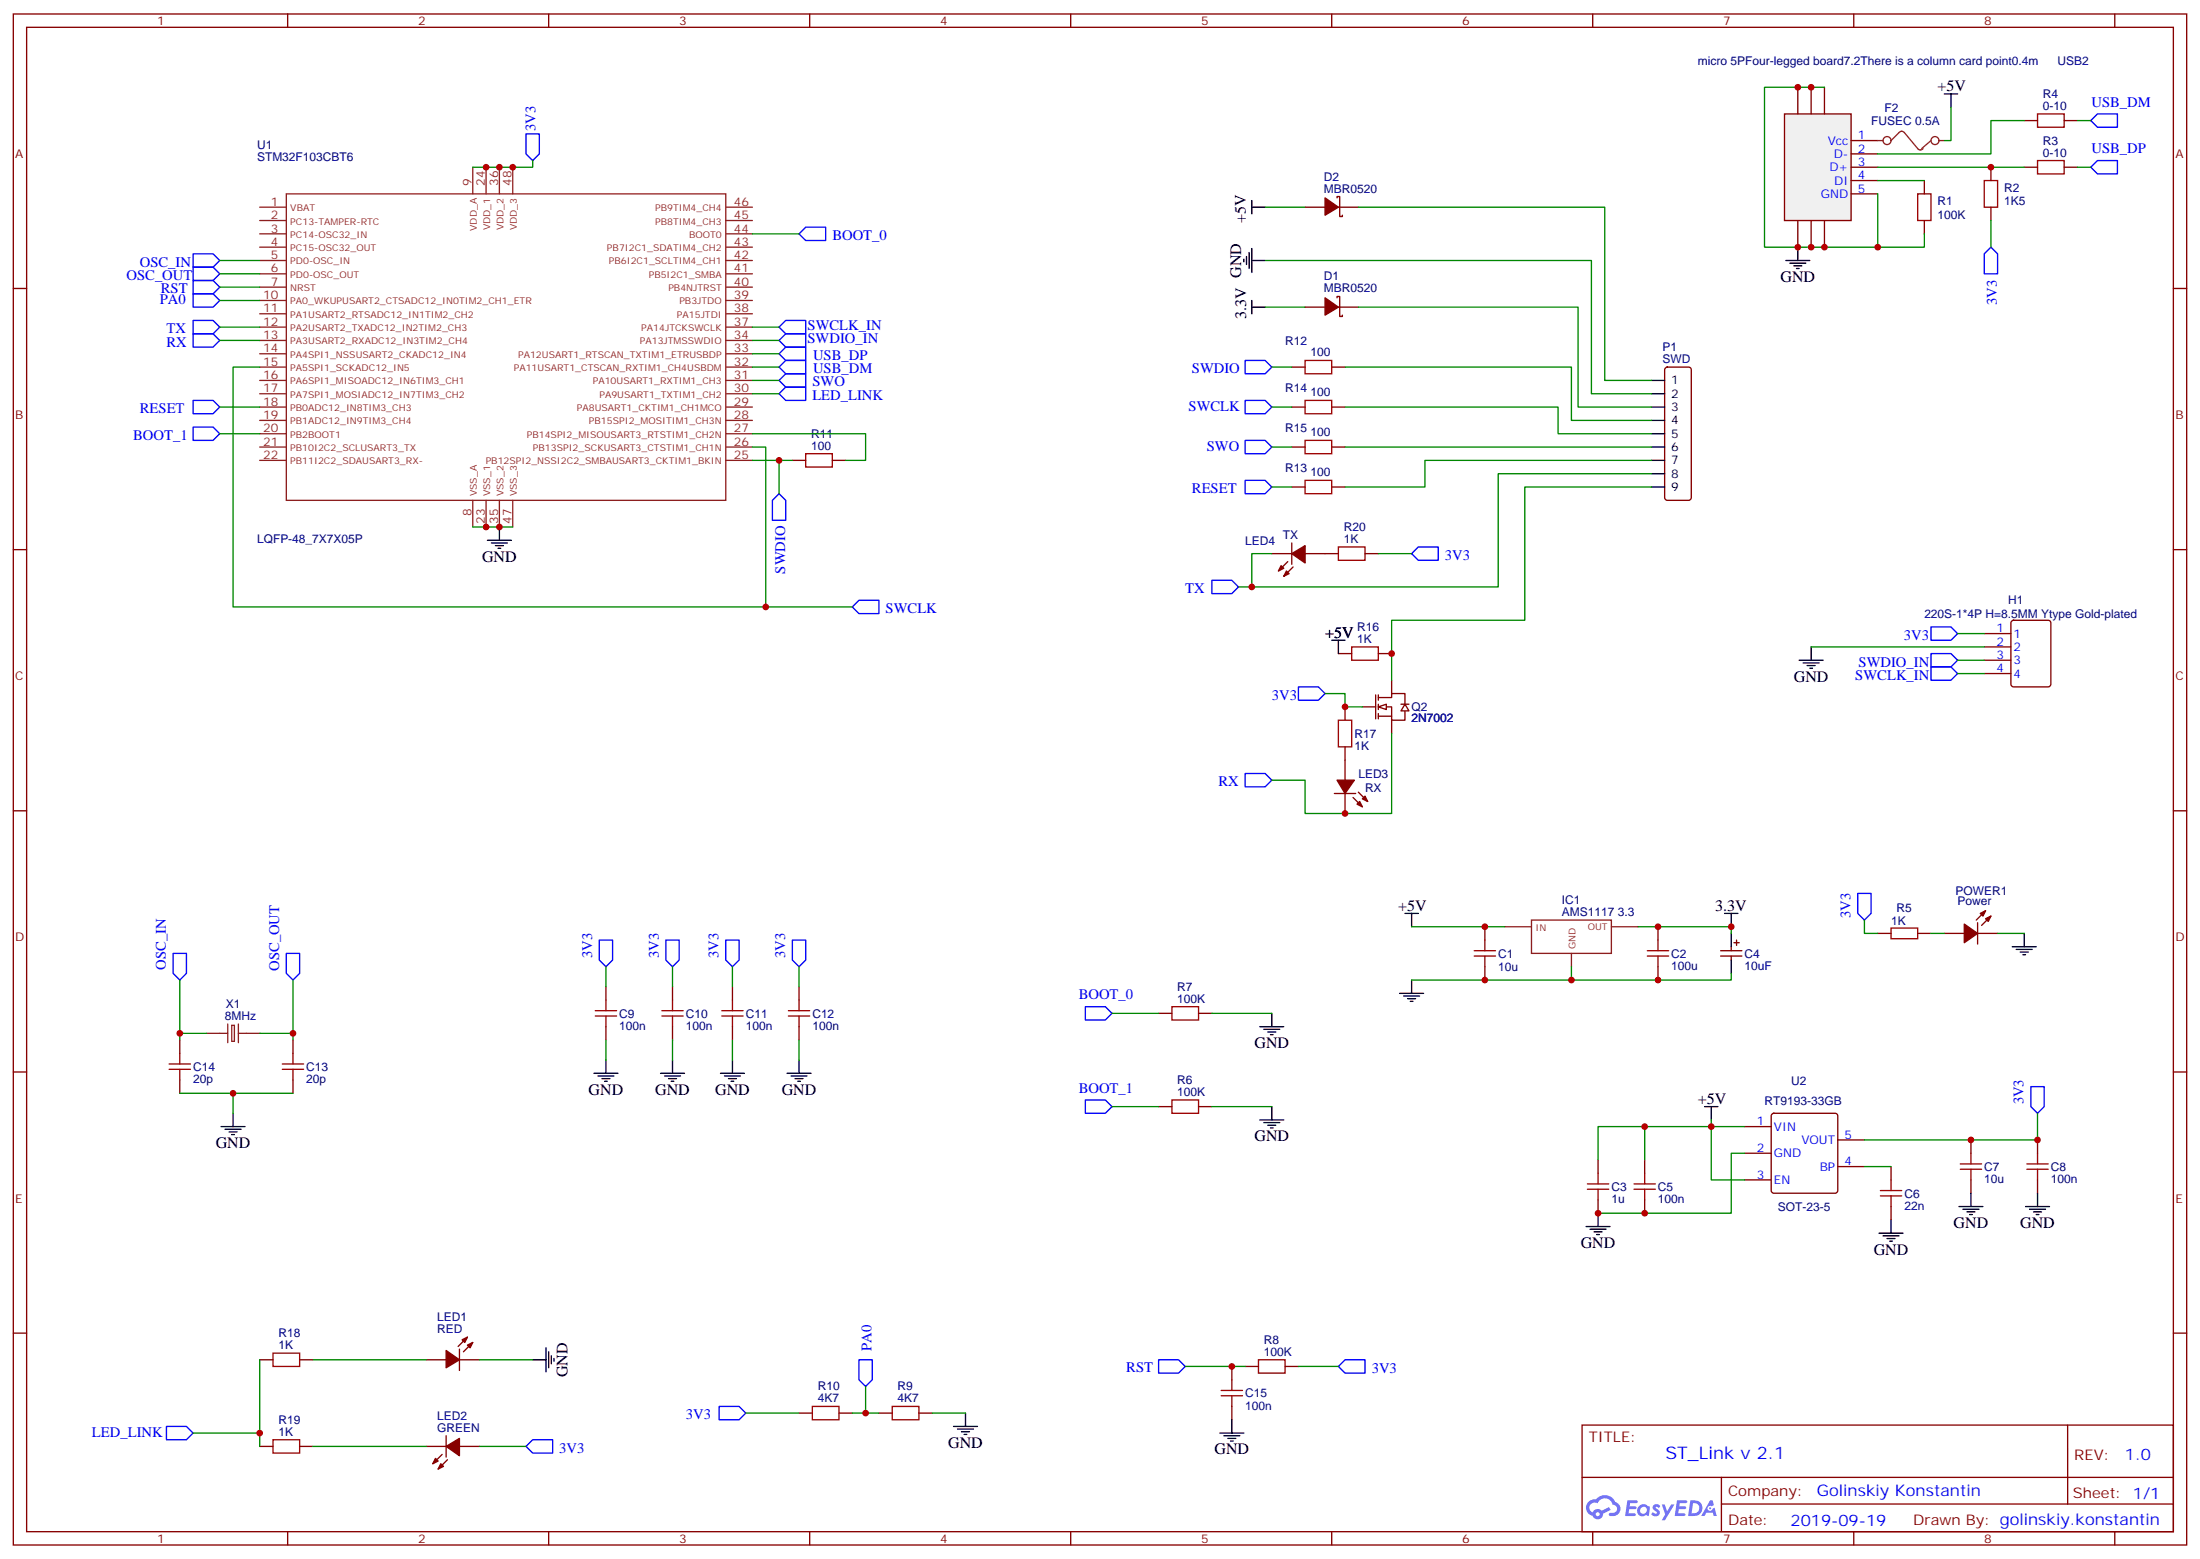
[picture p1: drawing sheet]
<svg xmlns="http://www.w3.org/2000/svg" width="583mm" height="413mm" viewBox="0 0 583 413" stroke-linecap="round" stroke-linejoin="round" font-family="sans-serif">
<g fill="none" stroke="#870000" stroke-width=".35">
<path d="M3.5 3.7h575.8v405.3h-575.8zM7.1 7.2h568.6v398.3h-568.6zM76.2 3.7v3.5M145.3 3.7v3.5M214.5 3.7v3.5M283.6 3.7v3.5M352.8 3.7v3.5M421.9 3.7v3.5M491.1 3.7v3.5M560.2 3.7v3.5M3.5 76.4h3.6M575.7 76.4h3.6"/>
<path d="M3.5 145.5h3.6M575.7 145.5h3.6M3.5 214.7h3.6M575.7 214.7h3.6M3.5 283.8h3.6M575.7 283.8h3.6M3.5 353h3.6M575.7 353h3.6M419.1 377.3h156.6v28.2h-156.6zM547.7 377.3v20.9M419.1 391.1h156.5M456 398.2h119.6"/>
<path d="M456 391.1v14.2M76.2 405.5v3.5M145.3 405.5v3.5M214.5 405.5v3.5M283.6 405.5v3.5M352.8 405.5v3.5M421.9 405.5v3.5M491.1 405.5v3.5M560.2 405.5v3.5"/>
</g>
<g fill="#5487ff">
<path d="M438.1 398.5a1.22 1.22 0 0 1 1.7 .2l-.4 .6a.47 .47 0 0 0-.3-.4 .47 .47 0 0 0-.5 .2v.1a1.23 1.23 0 0 1 .8 2 1.44 1.44 0 0 1-2-.3l.5-.6 .7 .5a.29 .29 0 0 0 .3-.3 .29 .29 0 0 0-.2-.3 1.04 1.04 0 0 1-.6-1.7z"/>
<path d="M431.1 397.2h2.3l.4 .2-.2 .5-1.8 .1-.1 .8h1.5l.3 .4-.3 .4h-1.6l-.2 1.1h1.7l.2 .3-.2 .3-2.6 .1z"/>
<path d="M444.2 397.2h2.4l.3 .2-.1 .5-1.8 .1-.2 .8h1.6l.3 .4-.4 .4h-1.6l-.1 1.1h1.7l.2 .3-.2 .3-2.7 .1z"/>
<path d="M453 397.2h.7l.3 1.3-.6 .3a.69 .69 0 0 0-1 .3 .69 .69 0 0 0 .4 .9 .69 .69 0 0 0 .9-.6l.5-.2 .6 2.2h-.8l-.3-.9h-1.7l-.5 .9h-.8z"/>
<path d="M440.2 398.3h.8l.6 1.8 1.1-1.8h.9l-2.6 4.2h-.8l.9-1.5z"/>
<path d="M447.8 397.2l-.6 4.2h1.3a2.11 2.11 0 0 0 2.5-2.1 2.11 2.11 0 0 0-2.5-2.1zM448.5 398a1.39 1.39 0 0 1 1.7 1.4 1.39 1.39 0 0 1-1.8 1.3h-.3z"/>
<path d="M434.1 398.8a1.54 1.54 0 0 0-.1 2.2 1.54 1.54 0 0 0 2.1 .1l.7 .3 .3-2.3-.2-.3h-.4a1.49 1.49 0 0 0-2.4 0zM434.3 399.8a.95 .95 0 0 1 1.9 0 .95 .95 0 0 1-1.9 0z"/>
<path d="M420.8 397.6a2.18 2.18 0 0 0 1.1 3.7 1.44 1.44 0 0 0 1.6 .9 1.44 1.44 0 0 0 1.2-1.4l2-1.1-.5-.7-1.9 1a1.47 1.47 0 0 0-2.4 .4 1.39 1.39 0 0 1-.7-1.9 1.39 1.39 0 0 1 2-.5 2.12 2.12 0 0 1 2.2-1.3 2.12 2.12 0 0 1 1.9 1.7 1.14 1.14 0 0 1 1 1.4 1.14 1.14 0 0 1-1.6 .7 .43 .43 0 0 0-.5 .4 .43 .43 0 0 0 .4 .5 1.98 1.98 0 0 0 2.5-1.2 1.98 1.98 0 0 0-1.2-2.6 2.98 2.98 0 0 0-5.1-.6l-1.1 .1zM422.7 400.9a.55 .55 0 0 1 1.1 0 .55 .55 0 0 1-1.1 0z"/>
<circle cx="453" cy="399.3" r=".26"/>
</g>
<g fill="none" stroke="#8c2424" stroke-width=".35">
<path d="M68.8 54.9h7M68.8 58.4h7M75.8 51.3h116.5v81.2h-116.5zM125.2 44.3v7M128.8 44.3v7M132.3 44.3v7M135.8 44.3v7M192.3 54.9h7M192.3 58.4h7M68.8 61.9h7M68.8 65.4h7M68.8 69h7"/>
<path d="M68.8 72.5h7M68.8 76h7M68.8 79.6h7M192.3 61.9h7M192.3 65.4h7M192.3 69h7M192.3 72.5h7M192.3 76h7M192.3 79.6h7M68.8 83.1h7M68.8 86.6h7M68.8 97.2h7"/>
<path d="M68.8 90.1h7M68.8 93.7h7M192.3 83.1h7M192.3 86.6h7M192.3 97.2h7M192.3 90.1h7M192.3 93.7h7M68.8 114.8h7M68.8 104.2h7M68.8 118.4h7M68.8 100.7h7M68.8 107.8h7"/>
<path d="M68.8 111.3h7M192.3 114.8h7M192.3 104.2h7M192.3 118.4h7M192.3 100.7h7M192.3 107.8h7M192.3 111.3h7M68.8 121.9h7M125.2 132.5v7M128.8 132.5v7M132.3 132.5v7M135.8 132.5v7"/>
<path d="M192.3 121.9h7M54.7 273.6h5.6M60.3 271.1v4.9M61.4 271.5h.7v4.2h-.7zM63.1 273.6h5.7M63.1 271.1v4.9"/>
</g>
<path d="M462.1 298.3h7.1M469.4 295l.5-.3h16.2a.71 .71 0 0 1 .7 .8v19.7l-.2 .5-.5 .2h-16.2l-.5-.2-.2-.5v-19.7zM462.1 305.3h7.1M462.1 312.4h7.1M486.8 308.9h7.1M486.8 301.8h7.1" fill="none" stroke="#870000" stroke-width=".35"/>
<path d="M472.7 30.2h17.7v28.2h-17.7z" fill="#f0f0f0" stroke="#870000" stroke-width=".35"/>
<g fill="none" stroke="#870000" stroke-width=".35">
<path d="M476.2 23.1v7.1M479.8 23.1v7.1M483.3 23.1v7.1M490.4 37.2h7M476.2 58.4v7M479.8 58.4v7M483.3 58.4v7M490.4 40.7h7M490.4 44.3h7M490.4 47.8h7M490.4 51.3h7M364.4 184v6.3"/>
<path d="M365.1 184.7h3.6v-1.1h3.5v2.8M365.1 187.1h3.6v3.6h3.5v-2.5M365.1 189.6h3.6M365.1 184v1.4M365.1 186.4v1.5M365.1 188.9v1.4M371.1 186.4h2.1M393.3 245.4v3.5M393.3 255.9v3.6M439.2 245.4v3.5M439.2 255.9v3.6M455.8 251.7h5.6"/>
<path d="M455.8 253.1h5.6M458.6 250.6v1.1M458.6 253.1v1.1M459.3 249.6h1.4M460 248.9v1.4M497.4 247.1h3.5M508 247.1h3.5M515.1 247.1h5.2M523.9 244.3v5.6M523.9 247.1h5.3M526 241.1l-2.5 2.5M527.4 242.5l-2.5 2.5"/>
</g>
<g fill="#870000" stroke="#870000" stroke-width=".35">
<path d="M526 243.2l1.4-.7-.7 1.4z"/>
<path d="M524.6 241.8l1.4-.7-.7 1.4z"/>
<path d="M520.3 244.7l3.6 2.4-3.6 2.5z"/>
</g>
<path d="M390.5 253.1h5.7M390.5 251.7h5.7M393.3 248.9v2.8M393.3 253.1v2.8M436.4 253.1h5.6M436.4 251.7h5.6M439.2 248.9v2.8M439.2 253.1v2.8M500.9 245.7h7.1v2.8h-7.1z" fill="none" stroke="#a10000" stroke-width=".35"/>
<g fill="none" stroke="#8c2424" stroke-width=".35">
<path d="M497.4 37.2h1.4M500.9 37.2l2.4-2.3 .7-.1 .5 .3 3.7 4.4 .8 .2 .4-.4M511.5 37.2l-2.4 2.1M513.6 37.2h1.5M398.6 245.4h7.1M405.7 243.6h21.2v8.8h-21.2zM416.3 252.4v3.5M426.9 245.4h7"/>
<circle cx="499.9" cy="37.2" r="1.06"/>
<circle cx="512.6" cy="37.2" r="1.06"/>
</g>
<path d="M458.6 247.1v3.5M458.6 254.2v3.5" fill="none" stroke="#000" stroke-width=".35"/>
<g fill="#fff" stroke="#870000" stroke-width=".35">
<path d="M365.1 187.1l2.1-.7v1.5z"/>
<path d="M372.2 186.4l1 1.8h-2.1z"/>
</g>
<g fill="none" stroke="#870000" stroke-width=".35">
<path d="M536.2 31.9h3.6M546.8 31.9h3.5M345.7 54.9h5.3M354.2 52.4v-.4h.7v5.3h.7v-.3M354.5 54.9h5.3M509.8 47.8v3.5M509.8 58.4v3.5M527.4 44.3v3.5M527.4 54.9v3.5M536.2 44.3h3.6M546.8 44.3h3.5M354.2 78.8v-.3h.7v5.3h.7v-.4"/>
<path d="M342.2 97.2h3.5M345.7 81.3h5.3M352.8 97.2h3.5M354.5 81.3h5.3M441.2 97.4l.5-.2h5.6a.71 .71 0 0 1 .7 .7v33.9l-.2 .5-.5 .2h-5.6l-.5-.3-.2-.4v-33.9zM342.2 107.8h3.5M342.2 118.4h3.5M352.8 107.8h3.5M352.8 118.4h3.5M209.9 121.9h3.5M220.5 121.9h3.5M342.2 128.9h3.5"/>
<path d="M352.8 128.9h3.5M336.9 146.6h5.3M341.1 148.7l-2.4 2.5M342.2 143.8v5.6M342.5 150.1l-2.4 2.5M345.7 146.6h8.8M361.6 146.6h3.5M354.5 173h3.6M365.1 173h3.6M525.6 167.7h7.1M525.6 171.3h7.1M525.6 174.8h7.1"/>
<path d="M525.6 178.3h7.1M532.9 164.4l.5-.2h9.2a.71 .71 0 0 1 .7 .7l-.1 16.5-.6 .5h-9.2l-.5-.3-.2-.4v-16.3zM356.3 187.1v3.6M356.3 197.7v8.9M360.9 187.1h3.5M368.7 180.1v3.5M368.7 190.7v3.5M353.5 210.1h5.6M356.3 210.1v5.3M358.4 211.1l2.5 2.5M359.8 209.7l2.5 2.5M47.6 275.3v3.6"/>
<path d="M77.6 275.3v3.6M160.5 261.2v3.6M160.5 271.8v3.5M178.2 261.2v3.6M178.2 271.8v3.5M194 261.2v3.6M194 271.8v3.5M211.7 261.2v3.6M211.7 271.8v3.5M306.9 268.3h3.5M317.5 268.3h3.5M47.6 285.9v3.6"/>
<path d="M77.6 285.9v3.6M306.9 293h3.5M317.5 293h3.5M423.3 307.1v3.5M423.3 317.7v3.5M435.7 307.1v3.5M435.7 317.7v3.5M500.9 308.9v3.5M500.9 319.4v3.6M522.1 301.8v3.5M522.1 312.4v3.5M539.8 301.8v3.5"/>
<path d="M539.8 312.4v3.5M121.7 357.2v5.6M123.8 354l-2.4 2.5M125.2 355.4l-2.4 2.5M68.8 360h3.5M79.4 360h3.5M112.9 360h5.3M121.7 360h5.3M211.7 374.1h3.5M222.2 374.1h3.6M232.8 374.1h3.6M243.4 374.1h3.5"/>
<path d="M326.3 361.8v3.5M326.3 372.4v3.5M329.8 361.8h3.6M340.4 361.8h3.6M68.8 382.9h3.5M79.4 382.9h3.5M112.9 382.9h5.3M117.1 385.1l-2.4 2.4M118.2 380.1v5.7M118.5 386.5l-2.4 2.4M121.7 382.9h5.3"/>
</g>
<g fill="none" stroke="#a10000" stroke-width=".35">
<path d="M539.8 30.2h7v3.5h-7zM508 51.3h3.5v7.1h-3.5zM525.6 47.8h3.6v7.1h-3.6zM539.8 42.5h7v3.5h-7zM345.7 95.4h7.1v3.6h-7.1zM345.7 106h7.1v3.5h-7.1zM345.7 116.6h7.1v3.5h-7.1zM213.4 120.1h7.1v3.5h-7.1zM345.7 127.2h7.1v3.5h-7.1zM354.5 144.8h7.1v3.5h-7.1zM358.1 171.3h7v3.5h-7zM354.5 190.7h3.6v7h-3.6z"/>
<path d="M47.6 278.9v2.8M77.6 278.9v2.8M157.7 269h5.6M157.7 267.6h5.6M160.5 264.8v2.8M160.5 269v2.8M175.3 269h5.7M175.3 267.6h5.7M178.2 264.8v2.8M178.2 269v2.8M191.2 269h5.6M191.2 267.6h5.6"/>
<path d="M194 264.8v2.8M194 269v2.8M208.8 269h5.7M208.8 267.6h5.7M211.7 264.8v2.8M211.7 269v2.8M310.4 266.5h7.1v3.6h-7.1zM44.8 283.1h5.6M44.8 281.7h5.6M47.6 283.1v2.8M74.8 283.1h5.6M74.8 281.7h5.6"/>
<path d="M77.6 283.1v2.8M310.4 291.2h7.1v3.5h-7.1zM420.5 313.4h5.7M420.5 314.9h5.7M423.3 310.6v2.8M423.3 314.9v2.8M432.9 313.4h5.6M432.9 314.9h5.6M435.7 310.6v2.8M435.7 314.9v2.8M498.1 316.6h5.7M498.1 315.2h5.7"/>
<path d="M500.9 312.4v2.8M500.9 316.6v2.8M519.3 309.6h5.6M519.3 308.2h5.6M522.1 305.3v2.9M522.1 309.6v2.8M536.9 309.6h5.7M536.9 308.2h5.7M539.8 305.3v2.9M539.8 309.6v2.8M72.3 358.2h7.1v3.6h-7.1zM215.2 372.4h7v3.5h-7z"/>
<path d="M236.4 372.4h7v3.5h-7zM323.5 369.5h5.6M323.5 368.1h5.6M326.3 365.3v2.8M326.3 369.5v2.9M333.4 360h7v3.5h-7zM72.3 381.2h7.1v3.5h-7.1z"/>
</g>
<g fill="#870000" stroke="#870000" stroke-width=".35">
<path d="M351 52.4l3.5 2.5-3.5 2.1z"/>
<path d="M351 78.8l3.5 2.5-3.5 2.1z"/>
<path d="M123.8 356.1l1.4-.7-.7 1.4z"/>
<path d="M122.4 354.7l1.4-.7-.7 1.4z"/>
<path d="M118.2 357.5l3.5 2.5-3.5 2.1z"/>
<path d="M115.4 386.1l.7 .7-1.4 .7z"/>
<path d="M116.8 387.5l.7 .7-1.4 .7z"/>
<path d="M118.2 382.9l3.5-2.1v4.6z"/>
<path d="M359.5 212.9l.7-.7 .7 1.4z"/>
<path d="M360.9 211.5l.7-.7 .7 1.4z"/>
<path d="M354.2 206.6h4.6l-2.5 3.5z"/>
<path d="M339.4 149.8l.7 .7-1.4 .7z"/>
<path d="M340.8 151.2l.7 .7-1.4 .7z"/>
<path d="M342.2 146.6l3.5-2.1v4.5z"/>
</g>
<g fill="none" stroke="#000" stroke-width=".35">
<path d="M515.1 24.9h3.5M516.8 24.9v3.5M331.6 53.1v3.5M331.6 54.9h3.5M329.5 68.6v.7M330.2 67.9v2.1M330.9 66.9v4.2M331.6 69h3.5M331.6 65.8v6.3M331.6 79.6v3.5M473.1 69h6.3M474.1 69.7h4.3"/>
<path d="M475.2 70.4h2.1M475.9 71.1h.7M476.2 65.4v3.6M331.6 81.3h3.5M437.4 100.7h3.6M437.4 104.2h3.6M437.4 107.8h3.6M437.4 111.3h3.6M437.4 114.8h3.6M437.4 118.4h3.6M132.3 139.5v3.6M437.4 121.9h3.6"/>
<path d="M437.4 125.4h3.6M437.4 128.9h3.6M129.1 143.1h6.4M130.2 143.8h4.2M131.2 144.5h2.1M131.9 145.2h.7M352.8 169.5h3.5M354.5 169.5v3.5M476.6 174.8h6.4M477.7 175.5h4.2M478.7 176.2h2.1M479.4 176.9h.7"/>
<path d="M479.8 171.3v3.5M372.2 241.8h3.5M373.9 241.8v3.6M373.9 259.5v3.5M456.8 241.8h3.6M458.6 241.8v3.6M533 250.6h6.4M534.1 251.4h4.2M535.2 252.1h2.1M535.9 252.8h.7M536.2 247.1v3.5M333.7 271.8h6.4"/>
<path d="M334.8 272.5h4.2M335.8 273.2h2.2M336.5 273.9h.8M336.9 268.3v3.5M370.8 263h6.3M371.8 263.7h4.3M372.9 264.4h2.1M373.6 265.1h.7M58.6 298.3h6.3M59.6 299h4.3M60.7 299.7h2.1M61.7 294.7v3.6"/>
<path d="M157.3 284.2h6.4M158.4 284.9h4.2M159.5 285.6h2.1M160.2 286.3h.7M160.5 280.6v3.6M175 284.2h6.3M176 284.9h4.3M177.1 285.6h2.1M177.8 286.3h.7M178.2 280.6v3.6M190.9 284.2h6.3M191.9 284.9h4.2"/>
<path d="M193 285.6h2.1M193.7 286.3h.7M194 280.6v3.6M208.5 284.2h6.3M209.5 284.9h4.3M210.6 285.6h2.1M211.3 286.3h.7M211.7 280.6v3.6M333.7 296.5h6.4M334.8 297.2h4.2M335.8 297.9h2.2M336.5 298.6h.8"/>
<path d="M336.9 293v3.5M451.6 293h3.5M453.3 293v3.5M61.4 300.4h.7M518.9 319.4h6.4M522.1 315.9v3.5M536.6 319.4h6.3M539.8 315.9v3.5M420.2 324.7h6.3M421.2 325.4h4.2M422.3 326.1h2.1M423 326.8h.7"/>
<path d="M423.3 321.2v3.5M497.8 326.5h6.3M498.8 327.2h4.3M499.9 327.9h2.1M500.6 328.6h.7M500.9 323v3.5M520 320.1h4.2M521.1 320.9h2.1M521.8 321.6h.7M537.6 320.1h4.3M538.7 320.9h2.1M539.4 321.6h.7"/>
<path d="M144.6 356.8v6.4M145.3 357.9v4.2M146 359v2.1M146.8 359.7v.7M141.1 360h3.5M252.6 377.6h6.3M253.6 378.4h4.3M254.7 379.1h2.1M255.4 379.8h.7M255.8 374.1v3.5M323.1 379.4h6.4M326.3 375.9v3.5"/>
<path d="M324.2 380.1h4.2M325.3 380.8h2.1M326 381.5h.7"/>
</g>
<g fill="none" stroke="#00f" stroke-width=".35">
<path d="M139.3 35.5h3.6v5.2l-1.8 1.8-1.8-1.8zM553.9 31.9l1.7-1.7h5.3v3.5h-5.3zM553.9 44.3l1.7-1.8h5.3v3.5h-5.3zM51.2 70.7h5.2l1.8 1.8-1.8 1.8h-5.2zM51.2 67.2h5.2l1.8 1.8-1.8 1.7h-5.2zM51.2 74.3h5.2l1.8 1.7-1.8 1.8h-5.2zM51.2 77.8h5.2l1.8 1.8-1.8 1.7h-5.2zM211.7 61.9l1.7-1.8h5.3v3.6h-5.3zM527.4 65.4l1.8 1.8v5.3h-3.6v-5.3zM51.2 84.8h5.2l1.8 1.8-1.8 1.8h-5.2zM51.2 88.4h5.2l1.8 1.7-1.8 1.8h-5.2zM206.4 93.7l1.7-1.8h5.3v3.5h-5.3z"/>
<path d="M206.4 97.2l1.7-1.8h5.3v3.6h-5.3zM206.4 86.6l1.7-1.8h5.3v3.6h-5.3zM208.1 88.4h5.3v3.5h-5.3l-1.7-1.8zM329.8 95.4h5.3l1.8 1.8-1.8 1.8h-5.3zM51.2 113.1h5.2l1.8 1.7-1.8 1.8h-5.2zM51.2 106h5.2l1.8 1.8-1.8 1.7h-5.2zM206.4 100.7l1.7-1.7h5.3v3.5h-5.3zM206.4 104.2l1.7-1.7h5.3v3.5h-5.3zM329.8 106h5.3l1.8 1.8-1.8 1.7h-5.3zM329.8 116.6h5.3l1.8 1.8-1.8 1.7h-5.3zM204.6 132.5l1.8-1.8 1.7 1.8v5.3h-3.5zM329.8 127.2h5.3l1.8 1.7-1.8 1.8h-5.3z"/>
<path d="M321 153.6h5.3l1.8 1.8-1.8 1.8h-5.3zM373.9 146.6l1.8-1.8h5.3v3.5h-5.3zM225.8 160.7l1.7-1.8h5.3v3.6h-5.3zM511.5 166h5.3l1.8 1.7-1.8 1.8h-5.3zM511.5 173h5.3l1.8 1.8-1.8 1.8h-5.3zM511.5 176.6h5.3l1.8 1.7-1.8 1.8h-5.3zM344 181.9h5.2l1.8 1.7-1.8 1.8h-5.2zM329.8 204.8h5.3l1.8 1.8-1.8 1.7h-5.3zM492.1 236.5h3.6v5.3l-1.8 1.8-1.8-1.8zM45.9 252.4h3.5v5.3l-1.8 1.8-1.7-1.8zM75.8 252.4h3.6v5.3l-1.8 1.8-1.8-1.8zM158.7 248.9h3.6v5.3l-1.8 1.7-1.8-1.7z"/>
<path d="M176.4 248.9h3.5v5.3l-1.7 1.7-1.8-1.7zM192.3 248.9h3.5v5.3l-1.8 1.7-1.7-1.7zM209.9 248.9h3.5v5.3l-1.7 1.7-1.8-1.7zM287.5 266.5h5.3l1.8 1.8-1.8 1.8h-5.3zM287.5 291.2h5.3l1.8 1.8-1.8 1.7h-5.3zM538 287.7h3.5v5.3l-1.7 1.7-1.8-1.7zM44.1 377.6h5.3l1.8 1.8-1.8 1.8h-5.3zM190.5 372.4h5.3l1.8 1.7-1.8 1.8h-5.3zM227.5 360h3.6v5.3l-1.8 1.8-1.8-1.8zM306.9 360h5.3l1.8 1.8-1.8 1.7h-5.3zM354.5 361.8l1.8-1.8h5.3v3.5h-5.3zM139.3 382.9l1.8-1.7h5.3v3.5h-5.3z"/>
</g>
<g fill="none" stroke="#008700" stroke-width=".35">
<path d="M483.3 23.1h-15.9v42.3h30v-14.1M516.8 28.4v8.8h-1.7M536.2 31.9h-8.8v8.8h-30M550.3 31.9h3.6M141.1 42.5v1.8h-15.9M335.1 54.9h10.6M359.8 54.9h65.3v45.8h12.3M497.4 44.3h38.8M497.4 47.8h12.4M527.4 58.4v7M550.3 44.3h3.6M58.2 69h10.6"/>
<path d="M58.2 72.5h10.6M58.2 76h10.6M58.2 79.6h10.6M199.3 61.9h12.4M335.1 69h86.5v35.2h15.8M509.8 61.9v3.5h-12.4M58.2 86.6h10.6M58.2 90.1h10.6M68.8 97.2h-7.1v63.5h164.1M199.3 86.6h7.1M199.3 90.1h7.1M199.3 97.2h7.1"/>
<path d="M199.3 93.7h7.1M335.1 81.3h10.6M336.9 97.2h5.3M356.3 97.2h60v14.1h21.1M359.8 81.3h58.2v26.5h19.4M58.2 114.8h10.6M58.2 107.8h10.6M199.3 114.8h30v7.1h-5.3M199.3 118.4h3.5v42.3M199.3 100.7h7.1M199.3 104.2h7.1M336.9 107.8h5.3"/>
<path d="M336.9 118.4h5.3M356.3 107.8h56.4v7h24.7M356.3 118.4h81.1M125.2 139.5h10.6M199.3 121.9h10.6M206.4 121.9v8.8M336.9 128.9h5.3M437.4 121.9h-59.9v7h-21.2M437.4 125.4h-40.5v30h-65.3M437.4 128.9h-33.5v35.3h-35.2v15.9M336.9 146.6h-5.3v8.8h-3.5M365.1 146.6h8.8"/>
<path d="M479.8 171.3h45.8M518.6 167.7h7M518.6 174.8h7M518.6 178.3h7M351 183.6h5.3v3.5h4.6M368.7 194.2v21.2h-23v-8.8h-8.8M47.6 259.5v15.8M77.6 259.5v15.8M160.5 255.9v5.3M178.2 255.9v5.3M194 255.9v5.3M211.7 255.9v5.3"/>
<path d="M373.9 245.4h24.7M416.3 255.9v3.6M433.9 245.4h24.7v1.7M458.6 257.7v1.8h-84.7M493.9 243.6v3.5h3.5M511.5 247.1h3.6M529.2 247.1h7M47.6 273.6h7.1M68.8 273.6h8.8M160.5 275.3v5.3M178.2 275.3v5.3M194 275.3v5.3"/>
<path d="M211.7 275.3v5.3M294.6 268.3h12.3M321 268.3h15.9M47.6 289.5h30M61.7 289.5v5.2M294.6 293h12.3M321 293h15.9M435.7 298.3v8.8M453.3 296.5v1.8h8.8M539.8 294.7v7.1h-45.9M423.3 307.1v-8.8h30v14.1h8.8M462.1 305.3h-3.5v15.9h-35.3"/>
<path d="M493.9 308.9h7M51.2 379.4h17.6M68.8 360v22.9M82.9 360h30M127 360h14.1M197.6 374.1h14.1M225.8 374.1h7M229.3 367.1v7M246.9 374.1h8.9M314 361.8h15.8M344 361.8h10.5M82.9 382.9h30"/>
<path d="M127 382.9h12.3"/>
</g>
<g fill="#c00">
<circle cx="368.7" cy="173" r=".88"/>
<circle cx="331.6" cy="155.4" r=".88"/>
<circle cx="356.3" cy="215.4" r=".88"/>
<circle cx="539.8" cy="301.8" r=".88"/>
<circle cx="68.8" cy="379.4" r=".88"/>
<circle cx="229.3" cy="374.1" r=".88"/>
<circle cx="326.3" cy="361.8" r=".88"/>
<circle cx="77.6" cy="273.6" r=".88"/>
<circle cx="435.7" cy="298.3" r=".88"/>
<circle cx="423.3" cy="321.2" r=".88"/>
<circle cx="527.4" cy="44.3" r=".88"/>
<circle cx="479.8" cy="65.4" r=".88"/>
<circle cx="476.3" cy="65.4" r=".88"/>
<circle cx="135.8" cy="44.3" r=".88"/>
<circle cx="439.2" cy="245.4" r=".88"/>
<circle cx="393.3" cy="259.5" r=".88"/>
<circle cx="416.3" cy="259.5" r=".88"/>
<circle cx="439.2" cy="259.5" r=".88"/>
<circle cx="458.6" cy="245.4" r=".88"/>
<circle cx="128.8" cy="44.3" r=".88"/>
<circle cx="132.3" cy="44.3" r=".88"/>
<circle cx="128.8" cy="139.5" r=".88"/>
<circle cx="132.3" cy="139.5" r=".88"/>
<circle cx="476.3" cy="23.1" r=".88"/>
<circle cx="479.8" cy="23.1" r=".88"/>
<circle cx="483.3" cy="65.4" r=".88"/>
<circle cx="497.4" cy="65.4" r=".88"/>
<circle cx="393.3" cy="245.4" r=".88"/>
<circle cx="453.3" cy="298.3" r=".88"/>
<circle cx="435.7" cy="321.2" r=".88"/>
<circle cx="522.1" cy="301.8" r=".88"/>
<circle cx="61.7" cy="289.5" r=".88"/>
<circle cx="47.6" cy="273.6" r=".88"/>
<circle cx="206.4" cy="121.9" r=".88"/>
<circle cx="202.8" cy="160.7" r=".88"/>
<circle cx="356.3" cy="187.1" r=".88"/>
</g>
<text font-size="4.6" fill="#00f" x="441.2" y="386.3">ST_Link v 2.1</text>
<g font-size="4.2">
<text x="513.3" y="24.2">+5V</text>
<text x="330" y="59" transform="rotate(-90 330 59)">+5V</text>
<text x="328.8" y="73.6" transform="rotate(-90 328.8 73.6)">GND</text>
<text x="471.7" y="74.6">GND</text>
<text x="330.1" y="84.4" transform="rotate(-90 330.1 84.4)">3.3V</text>
<text x="127.7" y="148.7">GND</text>
<text x="351" y="168.8">+5V</text>
<text x="475.2" y="180.4">GND</text>
<text x="370.4" y="241.1">+5V</text>
<text x="454.4" y="241.1">3.3V</text>
<text x="332.3" y="277.5">GND</text>
<text x="155.9" y="289.8">GND</text>
<text x="173.6" y="289.8">GND</text>
<text x="189.4" y="289.8">GND</text>
<text x="207.1" y="289.8">GND</text>
<text x="449.8" y="292.3">+5V</text>
<text x="57.1" y="303.9">GND</text>
<text x="332.3" y="302.2">GND</text>
<text x="517.5" y="325.1">GND</text>
<text x="535.2" y="325.1">GND</text>
<text x="418.7" y="330.4">GND</text>
<text x="496.4" y="332.1">GND</text>
<text x="150.3" y="364.6" transform="rotate(-90 150.3 364.6)">GND</text>
<text x="251.2" y="383.3">GND</text>
<text x="321.7" y="385.1">GND</text>
</g>
<g font-size="4.2" fill="#00f">
<text x="562.9" y="386.6">1.0</text>
<text x="481.3" y="396.1">Golinskiy Konstantin</text>
<text x="474.4" y="403.9">2019-09-19</text>
</g>
<g font-size="3.9" fill="#00f">
<text x="554" y="28.2">USB_DM</text>
<text x="141.8" y="34.7" transform="rotate(-90 141.8 34.7)">3V3</text>
<text x="554" y="40.6">USB_DP</text>
<text x="220.5" y="63.5">BOOT_0</text>
<text x="37" y="70.6">OSC_IN</text>
<text x="33.5" y="74.1">OSC_OUT</text>
<text x="42.6" y="77.5">RST</text>
<text x="42.3" y="80.4">PA0</text>
<text x="529" y="80.7" transform="rotate(-90 529 80.7)">3V3</text>
<text x="44.1" y="88.2">TX</text>
<text x="213.9" y="87.5">SWCLK_IN</text>
<text x="44.1" y="91.8">RX</text>
<text x="213.9" y="90.9">SWDIO_IN</text>
<text x="215.4" y="95.2">USB_DP</text>
<text x="215.4" y="98.8">USB_DM</text>
<text x="315.7" y="98.7">SWDIO</text>
<text x="215.2" y="105.8">LED_LINK</text>
<text x="215.2" y="102.3">SWO</text>
<text x="37" y="109.4">RESET</text>
<text x="314.9" y="108.7">SWCLK</text>
<text x="35.3" y="116.4">BOOT_1</text>
<text x="319.7" y="119.3">SWO</text>
<text x="315.7" y="130.5">RESET</text>
<text x="382.8" y="148.2">3V3</text>
<text x="208" y="151.9" transform="rotate(-90 208 151.9)">SWDIO</text>
<text x="314" y="157">TX</text>
<text x="234.6" y="162.3">SWCLK</text>
<text x="504.3" y="169.5">3V3</text>
<text x="492.3" y="176.6">SWDIO_IN</text>
<text x="336.9" y="185.3">3V3</text>
<text x="491.5" y="180.1">SWCLK_IN</text>
<text x="322.8" y="208.2">RX</text>
<text x="490.2" y="243" transform="rotate(-90 490.2 243)">3V3</text>
<text x="44" y="256.8" transform="rotate(-90 44 256.8)">OSC_IN</text>
<text x="74" y="257.1" transform="rotate(-90 74 257.1)">OSC_OUT</text>
<text x="156.9" y="253.6" transform="rotate(-90 156.9 253.6)">3V3</text>
<text x="174.5" y="253.6" transform="rotate(-90 174.5 253.6)">3V3</text>
<text x="190.4" y="253.6" transform="rotate(-90 190.4 253.6)">3V3</text>
<text x="208" y="253.6" transform="rotate(-90 208 253.6)">3V3</text>
<text x="285.8" y="264.6">BOOT_0</text>
<text x="285.8" y="289.3">BOOT_1</text>
<text x="536" y="292.4" transform="rotate(-90 536 292.4)">3V3</text>
<text x="230.9" y="357.6" transform="rotate(-90 230.9 357.6)">PA0</text>
<text x="298.4" y="363.3">RST</text>
<text x="363.4" y="363.4">3V3</text>
<text x="181.7" y="375.7">3V3</text>
<text x="24.4" y="380.3">LED_LINK</text>
<text x="148.2" y="384.6">3V3</text>
</g>
<g font-size="3.9" fill="#800">
<text x="420.9" y="381.9">TITLE:</text>
<text x="549.5" y="386.6">REV:</text>
<text x="457.8" y="396.1">Company:</text>
<text x="549.1" y="396.7">Sheet: 1/1</text>
<text x="457.8" y="403.8">Date:</text>
<text x="506.8" y="403.8">Drawn By: golinskiy.konstantin</text>
</g>
<g font-size="3.2" fill="#800">
<text x="41.6" y="6.7">1</text>
<text x="110.8" y="6.7">2</text>
<text x="179.9" y="6.7">3</text>
<text x="249.1" y="6.7">4</text>
<text x="318.2" y="6.7">5</text>
<text x="387.3" y="6.7">6</text>
<text x="456.5" y="6.7">7</text>
<text x="525.6" y="6.7">8</text>
<text x="4.1" y="41.8">A</text>
<text x="576.3" y="41.8">A</text>
<text x="4.1" y="110.9">B</text>
<text x="576.3" y="110.9">B</text>
<text x="4.1" y="180.1">C</text>
<text x="576.3" y="180.1">C</text>
<text x="4.1" y="249.2">D</text>
<text x="576.3" y="249.2">D</text>
<text x="4.1" y="318.4">E</text>
<text x="576.3" y="318.4">E</text>
<text x="41.6" y="408.5">1</text>
<text x="110.8" y="408.5">2</text>
<text x="179.9" y="408.5">3</text>
<text x="249.1" y="408.5">4</text>
<text x="318.2" y="408.5">5</text>
<text x="387.3" y="408.5">6</text>
<text x="456.5" y="408.5">7</text>
<text x="525.6" y="408.5">8</text>
</g>
<g font-size="3.2" fill="#000080">
<text x="449.8" y="17.1">micro 5PFour-legged board7.2There is a column card point0.4m</text>
<text x="545" y="17.1">USB2</text>
<text x="499.2" y="29.6">F2</text>
<text x="541.2" y="29.1">0-10</text>
<text x="541.2" y="25.9">R4</text>
<text x="495.7" y="33.1">FUSEC 0.5A</text>
<text x="68.1" y="39.4">U1</text>
<text x="541.2" y="41.5">0-10</text>
<text x="541.2" y="38.3">R3</text>
<text x="68.1" y="42.5">STM32F103CBT6</text>
<text x="350.7" y="47.8">D2</text>
<text x="350.7" y="51">MBR0520</text>
<text x="530.9" y="50.8">R2</text>
<text x="513.3" y="57.9">100K</text>
<text x="513.3" y="54.3">R1</text>
<text x="530.9" y="54.3">1K5</text>
<text x="350.7" y="74.3">D1</text>
<text x="350.7" y="77.4">MBR0520</text>
<text x="340.4" y="91.4">R12</text>
<text x="347.1" y="94.4">100</text>
<text x="440.4" y="93">P1</text>
<text x="440.4" y="96.1">SWD</text>
<text x="340.4" y="103.7">R14</text>
<text x="347.1" y="105">100</text>
<text x="214.9" y="119.1">100</text>
<text x="214.9" y="115.9">R11</text>
<text x="340.4" y="114.3">R15</text>
<text x="347.1" y="115.5">100</text>
<text x="340.4" y="124.9">R13</text>
<text x="347.1" y="126.1">100</text>
<text x="68.1" y="143.8">LQFP-48_7X7X05P</text>
<text x="339.8" y="142.7">TX</text>
<text x="356" y="143.8">1K</text>
<text x="356" y="140.6">R20</text>
<text x="329.8" y="144.3">LED4</text>
<text x="532" y="160">H1</text>
<text x="359.5" y="167">R16</text>
<text x="509.8" y="163.7">220S-1*4P H=8.5MM Ytype Gold-plated</text>
<text x="359.5" y="170.2">1K</text>
<text x="373.9" y="191.3">2N7002</text>
<text x="373.9" y="188.3">Q2</text>
<text x="358.8" y="195.4">R17</text>
<text x="358.8" y="198.5">1K</text>
<text x="359.8" y="206">LED3</text>
<text x="361.6" y="209.6">RX</text>
<text x="413.7" y="239.4">IC1</text>
<text x="518" y="236.9">POWER1</text>
<text x="518.6" y="239.5">Power</text>
<text x="413.7" y="242.5">AMS1117 3.3</text>
<text x="500.9" y="244.8">1K</text>
<text x="502.4" y="241.5">R5</text>
<text x="396.9" y="257.2">10u</text>
<text x="396.9" y="253.6">C1</text>
<text x="442.7" y="256.7">100u</text>
<text x="442.7" y="253.6">C2</text>
<text x="462.1" y="256.7">10uF</text>
<text x="462.1" y="253.6">C4</text>
<text x="311.9" y="262.3">R7</text>
<text x="59.8" y="266.8">X1</text>
<text x="164" y="269.5">C9</text>
<text x="181.7" y="269.5">C10</text>
<text x="197.6" y="269.5">C11</text>
<text x="215.2" y="269.5">C12</text>
<text x="311.9" y="265.5">100K</text>
<text x="59.6" y="270.1">8MHz</text>
<text x="164" y="272.6">100n</text>
<text x="181.7" y="272.6">100n</text>
<text x="197.6" y="272.6">100n</text>
<text x="215.2" y="272.6">100n</text>
<text x="51.2" y="286.7">20p</text>
<text x="51.2" y="283.6">C14</text>
<text x="81.1" y="286.7">20p</text>
<text x="81.1" y="283.6">C13</text>
<text x="311.9" y="287">R6</text>
<text x="474.5" y="287.2">U2</text>
<text x="311.9" y="290.2">100K</text>
<text x="467.4" y="292.5">RT9193-33GB</text>
<text x="525.6" y="310">C7</text>
<text x="543.3" y="310">C8</text>
<text x="426.9" y="315.3">C3</text>
<text x="439.2" y="315.3">C5</text>
<text x="504.5" y="317.1">C6</text>
<text x="525.6" y="313.2">10u</text>
<text x="543.3" y="313.2">100n</text>
<text x="426.9" y="318.5">1u</text>
<text x="439.2" y="318.5">100n</text>
<text x="471" y="320.7">SOT-23-5</text>
<text x="504.5" y="320.2">22n</text>
<text x="73.7" y="354">R18</text>
<text x="115.8" y="353">RED</text>
<text x="115.8" y="349.7">LED1</text>
<text x="73.7" y="357.2">1K</text>
<text x="334.8" y="359">100K</text>
<text x="334.8" y="355.8">R8</text>
<text x="216.6" y="371.3">4K7</text>
<text x="216.6" y="368.1">R10</text>
<text x="237.8" y="371.3">4K7</text>
<text x="237.8" y="368.1">R9</text>
<text x="329.8" y="370">C15</text>
<text x="73.7" y="376.9">R19</text>
<text x="115.8" y="375.8">LED2</text>
<text x="329.8" y="373.2">100n</text>
<text x="73.7" y="380.1">1K</text>
<text x="115.8" y="379.1">GREEN</text>
</g>
<g font-size="3.2" fill="#00f">
<text x="484.2" y="38.3">Vcc</text>
<text x="485.8" y="41.8">D-</text>
<text x="492.1" y="36.9">1</text>
<text x="492.1" y="40.4">2</text>
<text x="484.6" y="45.3">D+</text>
<text x="492.1" y="43.9">3</text>
<text x="492.1" y="47.4">4</text>
<text x="482.4" y="52.4">GND</text>
<text x="485.9" y="48.9">DI</text>
<text x="492.1" y="51">5</text>
<text x="528.9" y="167.4">1</text>
<text x="528.9" y="170.9">2</text>
<text x="533.4" y="168.8">1</text>
<text x="533.4" y="172.3">2</text>
<text x="528.9" y="174.4">3</text>
<text x="528.9" y="178">4</text>
<text x="533.4" y="175.9">3</text>
<text x="533.4" y="179.4">4</text>
<text x="465.4" y="297.9">1</text>
<text x="469.9" y="299.3">VIN</text>
<text x="465.4" y="305">2</text>
<text x="477.2" y="302.9">VOUT</text>
<text x="488.6" y="301.4">5</text>
<text x="469.9" y="306.4">GND</text>
<text x="482" y="309.9">BP</text>
<text x="488.6" y="308.5">4</text>
<text x="465.4" y="312">3</text>
<text x="469.9" y="313.4">EN</text>
</g>
<g font-size="3.2" fill="#8d2323">
<text x="124.9" y="49.2" transform="rotate(-90 124.9 49.2)">9</text>
<text x="128.4" y="49.2" transform="rotate(-90 128.4 49.2)">24</text>
<text x="131.9" y="49.2" transform="rotate(-90 131.9 49.2)">36</text>
<text x="135.5" y="49.2" transform="rotate(-90 135.5 49.2)">48</text>
<text x="71.7" y="54.5">1</text>
<text x="71.7" y="58">2</text>
<text x="194.4" y="58">45</text>
<text x="194.4" y="54.5">46</text>
<text x="71.7" y="61.6">3</text>
<text x="71.7" y="65.1">4</text>
<text x="194.4" y="65.1">43</text>
<text x="194.4" y="61.6">44</text>
<text x="71.7" y="68.6">5</text>
<text x="194.4" y="68.6">42</text>
<text x="71.7" y="72.1">6</text>
<text x="71.7" y="75.7">7</text>
<text x="194.4" y="75.7">40</text>
<text x="194.4" y="72.1">41</text>
<text x="69.7" y="79.2">10</text>
<text x="69.7" y="82.7">11</text>
<text x="194.4" y="82.7">38</text>
<text x="194.4" y="79.2">39</text>
<text x="69.7" y="86.3">12</text>
<text x="69.7" y="89.8">13</text>
<text x="194.4" y="89.8">34</text>
<text x="194.4" y="86.3">37</text>
<text x="69.7" y="93.3">14</text>
<text x="194.4" y="93.3">33</text>
<text x="69.7" y="96.8">15</text>
<text x="69.7" y="100.4">16</text>
<text x="194.4" y="100.4">31</text>
<text x="194.4" y="96.8">32</text>
<text x="69.7" y="103.9">17</text>
<text x="69.7" y="107.4">18</text>
<text x="194.4" y="103.9">30</text>
<text x="194.4" y="107.4">29</text>
<text x="69.7" y="110.9">19</text>
<text x="194.4" y="110.9">28</text>
<text x="69.7" y="114.5">20</text>
<text x="69.7" y="118">21</text>
<text x="194.4" y="118">26</text>
<text x="194.4" y="114.5">27</text>
<text x="69.7" y="121.5">22</text>
<text x="194.4" y="121.5">25</text>
<text x="124.9" y="136.6" transform="rotate(-90 124.9 136.6)">8</text>
<text x="128.4" y="138.6" transform="rotate(-90 128.4 138.6)">23</text>
<text x="131.9" y="138.6" transform="rotate(-90 131.9 138.6)">35</text>
<text x="135.5" y="138.6" transform="rotate(-90 135.5 138.6)">47</text>
</g>
<g font-size="3.2">
<text x="442.7" y="101.8">1</text>
<text x="442.7" y="105.3">2</text>
<text x="442.7" y="108.8">3</text>
<text x="442.7" y="112.4">4</text>
<text x="442.7" y="115.9">5</text>
<text x="442.7" y="119.4">6</text>
<text x="442.7" y="122.9">7</text>
<text x="442.7" y="126.5">8</text>
<text x="442.7" y="130">9</text>
</g>
<g font-size="2.5" fill="#8d2323">
<text x="76.9" y="55.9">VBAT</text>
<text x="76.9" y="59.4">PC13-TAMPER-RTC</text>
<text x="173.5" y="59.4">PB8TIM4_CH3</text>
<text x="173.5" y="55.9">PB9TIM4_CH4</text>
<text x="76.9" y="63">PC14-OSC32_IN</text>
<text x="126.3" y="61.1" transform="rotate(-90 126.3 61.1)">VDD_A</text>
<text x="129.8" y="61" transform="rotate(-90 129.8 61)">VDD_1</text>
<text x="133.3" y="61" transform="rotate(-90 133.3 61)">VDD_2</text>
<text x="136.9" y="61" transform="rotate(-90 136.9 61)">VDD_3</text>
<text x="182.5" y="63">BOOT0</text>
<text x="76.9" y="66.5">PC15-OSC32_OUT</text>
<text x="76.9" y="70">PD0-OSC_IN</text>
<text x="160.8" y="66.5">PB7I2C1_SDATIM4_CH2</text>
<text x="161.3" y="70">PB6I2C1_SCLTIM4_CH1</text>
<text x="76.9" y="73.6">PD0-OSC_OUT</text>
<text x="76.9" y="77.1">NRST</text>
<text x="171.8" y="73.6">PB5I2C1_SMBA</text>
<text x="177" y="77.1">PB4NJTRST</text>
<text x="76.9" y="80.6">PA0_WKUPUSART2_CTSADC12_IN0TIM2_CH1_ETR</text>
<text x="180" y="80.6">PB3JTDO</text>
<text x="76.9" y="84.1">PA1USART2_RTSADC12_IN1TIM2_CH2</text>
<text x="76.9" y="87.7">PA2USART2_TXADC12_IN2TIM2_CH3</text>
<text x="169.9" y="87.7">PA14JTCKSWCLK</text>
<text x="179.3" y="84.1">PA15JTDI</text>
<text x="76.9" y="91.2">PA3USART2_RXADC12_IN3TIM2_CH4</text>
<text x="76.9" y="94.7">PA4SPI1_NSSUSART2_CKADC12_IN4</text>
<text x="137.2" y="94.7">PA12USART1_RTSCAN_TXTIM1_ETRUSBDP</text>
<text x="169.5" y="91.2">PA13JTMSSWDIO</text>
<text x="76.9" y="98.2">PA5SPI1_SCKADC12_IN5</text>
<text x="76.9" y="101.8">PA6SPI1_MISOADC12_IN6TIM3_CH1</text>
<text x="136.1" y="98.2">PA11USART1_CTSCAN_RXTIM1_CH4USBDM</text>
<text x="157" y="101.8">PA10USART1_RXTIM1_CH3</text>
<text x="76.9" y="105.3">PA7SPI1_MOSIADC12_IN7TIM3_CH2</text>
<text x="158.8" y="105.3">PA9USART1_TXTIM1_CH2</text>
<text x="76.9" y="108.8">PB0ADC12_IN8TIM3_CH3</text>
<text x="76.9" y="112.4">PB1ADC12_IN9TIM3_CH4</text>
<text x="152.8" y="108.8">PA8USART1_CKTIM1_CH1MCO</text>
<text x="156" y="112.4">PB15SPI2_MOSITIM1_CH3N</text>
<text x="76.9" y="115.9">PB2BOOT1</text>
<text x="76.9" y="119.4">PB10I2C2_SCLUSART3_TX</text>
<text x="139.5" y="115.9">PB14SPI2_MISOUSART3_RTSTIM1_CH2N</text>
<text x="141.2" y="119.4">PB13SPI2_SCKUSART3_CTSTIM1_CH1N</text>
<text x="76.9" y="122.9">PB11I2C2_SDAUSART3_RX-</text>
<text x="128.7" y="122.9">PB12SPI2_NSSI2C2_SMBAUSART3_CKTIM1_BKIN</text>
<text x="126.3" y="131.4" transform="rotate(-90 126.3 131.4)">VSS_A</text>
<text x="129.8" y="131.4" transform="rotate(-90 129.8 131.4)">VSS_1</text>
<text x="133.3" y="131.4" transform="rotate(-90 133.3 131.4)">VSS_2</text>
<text x="136.9" y="131.4" transform="rotate(-90 136.9 131.4)">VSS_3</text>
<text x="406.8" y="246.4">IN</text>
<text x="417.3" y="251.4" transform="rotate(-90 417.3 251.4)">GND</text>
<text x="420.6" y="246.3">OUT</text>
</g>
</svg>
